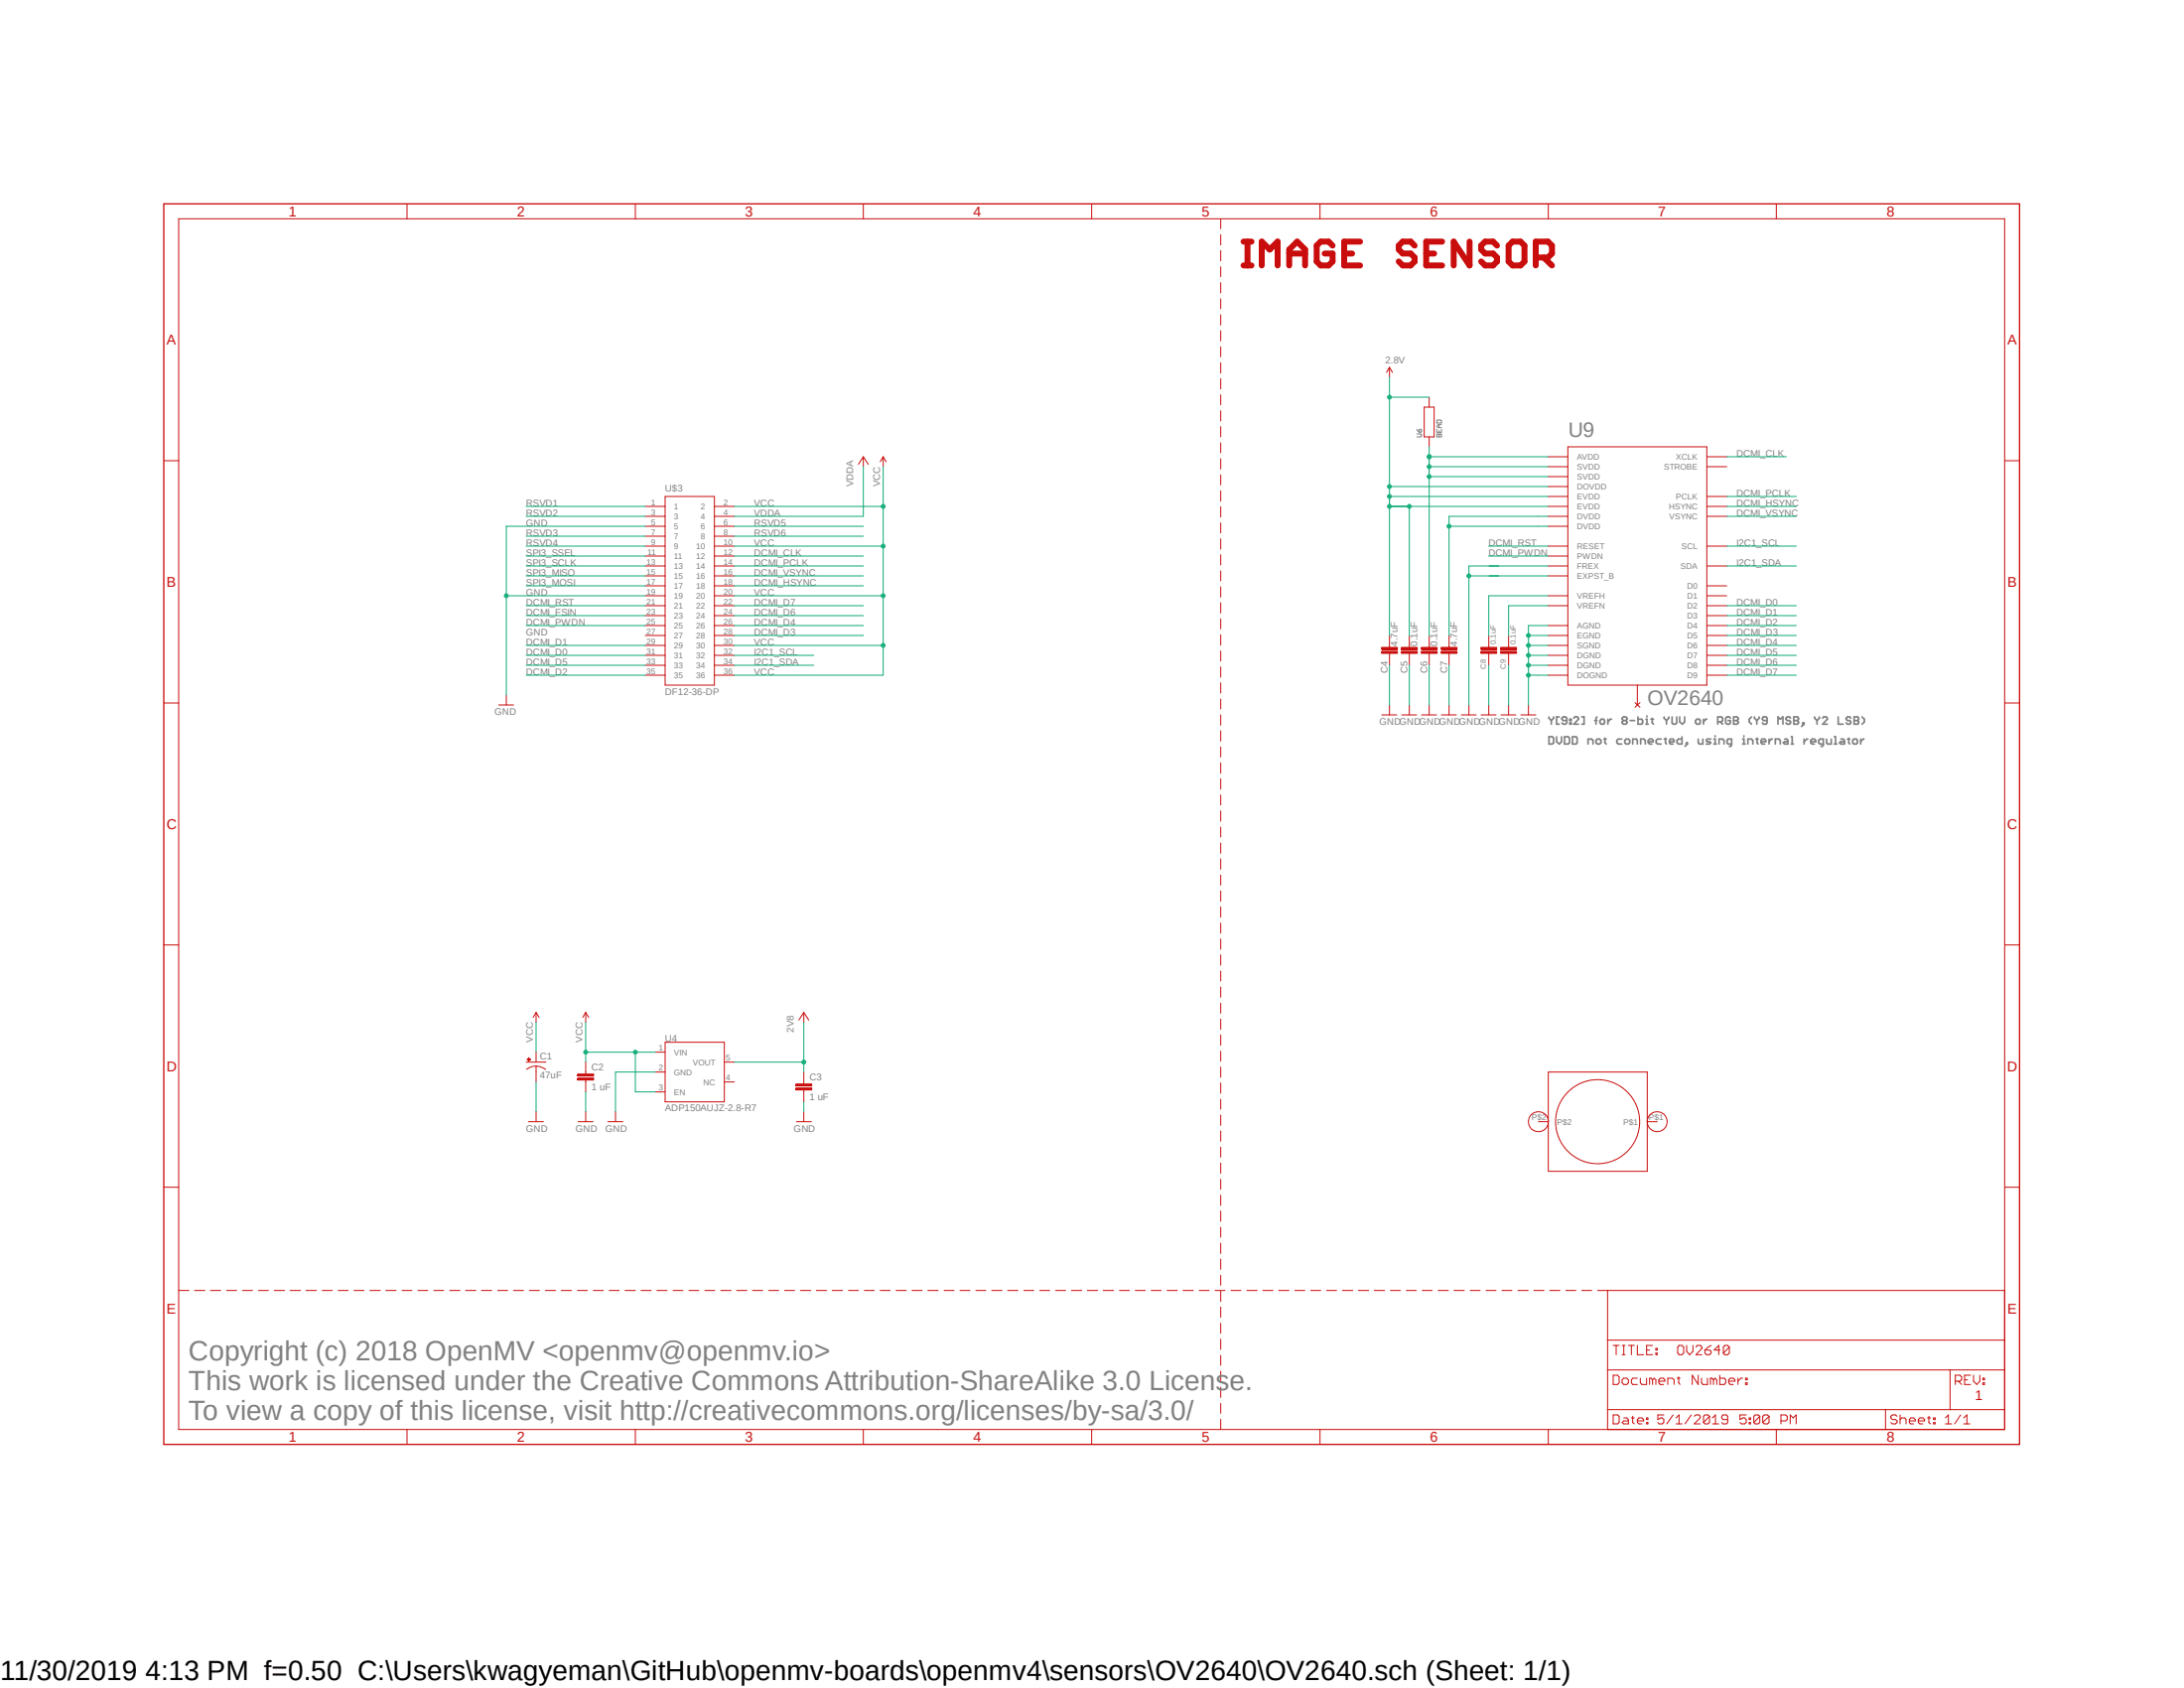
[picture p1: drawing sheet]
<svg xmlns="http://www.w3.org/2000/svg" width="279mm" height="216mm" viewBox="0 0 279 216" stroke-linecap="round" stroke-linejoin="round" font-family="sans-serif">
<path d="M20.8 25.9l237.8 159.1M258.6 25.9l-237.8 159.1" fill="none" stroke="#fff" stroke-width=".13"/>
<path d="M181.3 55.5h.4l.2 .1v.2l-.2 .1h-.4M181.3 54.9l.3 .4M181.6 55l.1-.1 .2 .1v.2l-.3 .1zM183.8 55.6l.1-.1 .2 .1 .2-.1 .1 .1v.3h-.6zM183.8 54.9v.4h.6v-.4M183.9 53.7l.5 .1v.3h-.6v-.3zM184.1 54.3v.4M184.1 55.1v.2M184.1 55.6v.3M184.4 54.3h-.4l-.2 .2 .2 .2h.4" fill="none" stroke="#808080" stroke-width=".13"/>
<path d="M21 26.1h237.4v158.6h-237.4z" fill="none" stroke="#c90d0c" stroke-width=".17"/>
<g fill="none" stroke="#c90d0c" stroke-width=".13">
<path d="M22.9 28h233.6v154.8h-233.6zM52.1 26.1v1.9M81.3 26.1v1.9M110.4 26.1v1.9M139.7 26.1v1.9M156.2 28v1.3M156.2 30v1.3M156.2 32v1.4M156.2 34.1v1.3M156.2 36.2v1.3M156.2 38.2v1.3M168.9 26.1v1.9"/>
<path d="M198.1 26.1v1.9M227.2 26.1v1.9M21 58.9h1.9M110.4 58.4v1.3M110.4 58.4l.7 1M110.4 58.4l-.6 1M113 58.4l-.4 .7M113 58.4l.4 .7M113 58.4v1.3M156.2 40.3v1.3M156.2 42.3v1.3M156.2 44.4v1.2"/>
<path d="M156.2 46.4v1.3M156.2 48.4v1.3M156.2 50.5v1.3M156.2 52.5v1.3M156.2 54.6v1.3M156.2 56.6v1.3M156.2 58.7v1.3M177.8 47v1.3M177.8 47l.3 .6M177.8 47l-.4 .6M182.2 52.1h1.3v3.8h-1.3zM182.8 50.8v1.3"/>
<path d="M182.8 55.9v1.2M198.1 58.4h2.5M198.1 59.7h2.5M200.6 57.1h17.8v30.5h-17.8zM218.4 58.4h2.5M218.4 59.7h2.5M256.5 58.9h1.9M82.5 64.8h2.6M82.5 66h2.6M82.5 67.3h2.6M82.5 68.6h2.6M82.5 69.8h2.6"/>
<path d="M82.5 71.1h2.6M82.5 72.4h2.6M82.5 73.7h2.6M82.5 74.9h2.6M82.5 76.2h2.6M82.5 77.5h2.6M82.5 78.7h2.6M85.1 63.5h6.3v24.1h-6.3zM91.4 64.8h2.5M91.4 66h2.5M91.4 67.3h2.5M91.4 68.6h2.5"/>
<path d="M91.4 69.8h2.5M91.4 71.1h2.5M91.4 72.4h2.5M91.4 73.7h2.5M91.4 74.9h2.5M91.4 76.2h2.5M91.4 77.5h2.5M91.4 78.7h2.5M156.2 60.7v1.3M156.2 62.8v1.3M156.2 64.8v1.3M156.2 66.9v1.3"/>
<path d="M156.2 68.9v1.3M156.2 71v1.3M156.2 73v1.3M156.2 75.1v1.3M156.2 77.1v1.3M156.2 79.2v1.2M198.1 63.5h2.5M198.1 64.8h2.5M198.1 66h2.5M198.1 67.3h2.5M198.1 69.8h2.5M198.1 71.1h2.5"/>
<path d="M198.1 72.4h2.5M198.1 73.7h2.5M198.1 76.2h2.5M198.1 77.5h2.5M198.1 62.2h2.5M198.1 61h2.5M218.4 63.5h2.5M218.4 64.8h2.5M218.4 66h2.5M218.4 69.8h2.5M218.4 72.4h2.5M218.4 74.9h2.5"/>
<path d="M218.4 76.2h2.5M218.4 77.5h2.5M218.4 78.7h2.5M21 89.9h1.9M63.8 90.2h1.9M64.8 88.9v1.3M82.5 80h2.6M82.5 81.3h2.6M82.5 82.5h2.6M82.5 83.8h2.6M82.5 85.1h2.6M82.5 86.4h2.6"/>
<path d="M91.4 80h2.5M91.4 81.3h2.5M91.4 82.5h2.5M91.4 83.8h2.5M91.4 85.1h2.5M91.4 86.4h2.5M156.2 81.2v1.3M156.2 83.3v1.2M156.2 85.3v1.3M156.2 87.3v1.3M156.2 89.4v1.3M156.2 91.4v1.4"/>
<path d="M156.2 93.5v1.3M156.2 95.5v1.3M156.2 97.6v1.3M156.2 99.6v1.3M176.7 83.3h2.1v.3h-2.1zM176.7 82.8h2.1v.3h-2.1zM176.8 91.4h1.9M177.8 81.3v1.5M177.8 83.6v1.5M177.8 90.2v1.2M179.3 83.3h2v.3h-2zM179.3 82.8h2v.3h-2z"/>
<path d="M179.3 91.4h1.9M180.3 81.3v1.5M180.3 83.6v1.5M180.3 90.2v1.2M181.8 83.3h2.1v.3h-2.1zM181.8 82.8h2.1v.3h-2.1zM181.9 91.4h1.9M182.8 81.3v1.5M182.8 83.6v1.5M182.8 90.2v1.2M184.4 83.3h2v.3h-2zM184.4 82.8h2v.3h-2z"/>
<path d="M184.4 91.4h1.9M185.4 81.3v1.5M185.4 83.6v1.5M185.4 90.2v1.2M186.9 91.4h1.9M187.9 90.2v1.2M189.4 83.3h2.1v.3h-2.1zM189.4 82.8h2.1v.3h-2.1zM189.5 91.4h1.9M190.5 81.3v1.5M190.5 83.6v1.5M190.5 90.2v1.2"/>
<path d="M192 83.3h2v.3h-2zM192 82.8h2v.3h-2zM192 91.4h1.9M193 81.3v1.5M193 83.6v1.5M193 90.2v1.2M194.6 91.4h1.9M195.5 90.2v1.2M198.1 80h2.5M198.1 81.3h2.5M198.1 82.5h2.5M198.1 83.8h2.5"/>
<path d="M198.1 85.1h2.5M198.1 86.4h2.5M209.2 89.9l.6 .6M209.5 87.6v2.6M209.8 89.9l-.6 .6M218.4 80h2.5M218.4 81.3h2.5M218.4 82.5h2.5M218.4 83.8h2.5M218.4 85.1h2.5M218.4 86.4h2.5M256.5 89.9h1.9"/>
<path d="M156.2 101.7v1.3M156.2 103.7v1.3M156.2 105.8v1.3M156.2 107.8v1.3M156.2 109.9v1.3M156.2 111.9v1.3M156.2 114v1.3M156.2 116v1.3M156.2 118.1v1.2M21 120.9h1.9M67.3 135.8h2.5M68.6 136.4h.4l.8 .4"/>
<path d="M68.6 136.4h-.5l-.7 .4M68.6 136.4v.7M73.9 137.9h2v.2h-2zM73.9 137.4h2v.2h-2zM74.9 135.8v1.6M74.9 138.1v1.6M83.8 137.1h1.3M83.8 134.6h1.3M83.8 139.7h1.3M85.1 133.3h7.6v7.6h-7.6zM92.7 135.8h1.2M92.7 138.4h1.2"/>
<path d="M101.8 139.1h2v.3h-2zM101.8 138.6h2v.3h-2zM102.8 137.1v1.5M102.8 139.4v1.5M156.2 120.1v1.3M156.2 122.1v1.3M156.2 124.2v1.3M156.2 126.2v1.4M156.2 128.3v1.3M156.2 130.3v1.4M156.2 132.4v1.3M156.2 134.5v1.2"/>
<path d="M156.2 136.5v1.3M156.2 138.5v1.3M198.1 137.1h12.6v12.7h-12.6zM256.5 120.9h1.9M21 151.8h1.9M74 143.5h1.9M74.9 142.2v1.3M77.8 143.5h1.9M78.7 142.2v1.3M101.9 143.5h1.9M102.8 142.2v1.3M156.2 140.6v1.3"/>
<path d="M156.2 142.6v1.3M156.2 144.7v1.3M156.2 146.7v1.3M156.2 148.8v1.3M156.2 150.8v1.3M156.2 152.9v1.3M156.2 154.9v1.3M156.2 157v1.2M156.2 159v1.3M196.8 143.5h1.3M210.7 143.5h1.3M256.5 151.8h1.9"/>
<path d="M22.9 165.1h1.3M24.9 165.1h1.3M26.9 165.1h1.3M29 165.1h1.3M31 165.1h1.3M33.1 165.1h1.2M35.1 165.1h1.3M37.1 165.1h1.3M39.2 165.1h1.3M41.2 165.1h1.3M43.3 165.1h1.2M45.3 165.1h1.3"/>
<path d="M47.3 165.1h1.3M49.4 165.1h1.3M51.4 165.1h1.3M53.5 165.1h1.2M55.5 165.1h1.3M57.5 165.1h1.3M59.6 165.1h1.3M61.6 165.1h1.3M63.7 165.1h1.2M65.7 165.1h1.3M67.7 165.1h1.3M69.8 165.1h1.3"/>
<path d="M71.8 165.1h1.3M73.9 165.1h1.2M75.9 165.1h1.3M77.9 165.1h1.3M80 165.1h1.3M82 165.1h1.3M84 165.1h1.3M86.1 165.1h1.3M88.1 165.1h1.3M90.2 165.1h1.2M92.2 165.1h1.3M94.2 165.1h1.3"/>
<path d="M96.3 165.1h1.3M98.3 165.1h1.3M100.4 165.1h1.2M102.4 165.1h1.3M104.4 165.1h1.3M106.5 165.1h1.3M108.5 165.1h1.3M110.6 165.1h1.2M112.6 165.1h1.3M114.6 165.1h1.4M116.7 165.1h1.3M118.7 165.1h1.3"/>
<path d="M120.8 165.1h1.2M122.8 165.1h1.3M124.8 165.1h1.3M126.9 165.1h1.3M128.9 165.1h1.3M131 165.1h1.2M133 165.1h1.3M135 165.1h1.3M137.1 165.1h1.3M139.1 165.1h1.3M141.1 165.1h1.4M143.2 165.1h1.3"/>
<path d="M145.2 165.1h1.3M147.3 165.1h1.2M149.3 165.1h1.3M151.3 165.1h1.4M153.4 165.1h1.3M155.4 165.1h1.3M156.2 161v1.3M156.2 163.1v1.3M156.2 165.1v1.4M156.2 167.2v1.3M156.2 169.2v1.3M156.2 171.3v1.3"/>
<path d="M156.2 173.4v1.2M156.2 175.4v1.3M156.2 177.4v1.3M156.2 179.5v1.3M157.5 165.1h1.2M159.5 165.1h1.3M161.5 165.1h1.4M163.6 165.1h1.3M165.7 165.1h1.2M167.7 165.1h1.3M169.7 165.1h1.3M171.7 165.1h1.4"/>
<path d="M173.8 165.1h1.3M175.8 165.1h1.3M177.9 165.1h1.3M179.9 165.1h1.3M181.9 165.1h1.3M184 165.1h1.3M186 165.1h1.3M188.1 165.1h1.3M190.1 165.1h1.3M192.2 165.1h1.2M194.2 165.1h1.3M196.2 165.1h1.3"/>
<path d="M198.2 165.1h1.4M200.3 165.1h1.3M202.4 165.1h1.2M204.4 165.1h52.1M205.7 175.2h50.8M205.7 165.1v17.7M205.7 171.4h50.8M206.4 175.9h.5l.2 .2v.8l-.2 .2h-.5zM206.4 172.1h.7M206.8 172.1v1.2M207.5 176.5l.2-.2h.4l.2 .2v.4l-.2 .2h-.4l-.2-.2zM207.5 172.1h.4"/>
<path d="M207.5 173.3h.4M207.7 172.1v1.2M208.3 172.1h.8M208.7 172.1v1.2M209.5 172.1v1.2h.8M209.5 176.3h-.6l-.2 .2v.4l.2 .2h.6M209.8 176.3v.6l.3 .2h.6v-.8M210.7 172.7h.3M211.4 172.1h-.7v1.2h.7M211.4 176.5l-.2-.2h-.2v.8M211.4 176.5l.2-.2 .2 .2v.6M211.4 176.5v.6"/>
<path d="M211.8 173.1h.2v.2h-.2zM211.8 172.5h.2v.2h-.2zM212.2 176.7h.8v-.2l-.2-.2h-.4l-.2 .2v.4l.2 .2h.4M213.4 177.1v-.8h.6l.2 .2v.6M214.5 176.3h.4M214.8 176.1v.8l.1 .2M214.8 172.1h.4l.2 .2v.8l-.2 .2h-.4l-.2-.2v-.8zM215.8 172.1v.7l.4 .5 .4-.5v-.7M217 172.3l.1-.2h.5l.1 .2v.2l-.7 .8h.7M217.3 175.9v1.2l-.8-1.2v1.2M217.7 176.3v.6l.1 .2h.6v-.8M218.1 172.7h.6l.2 .1v.3l-.2 .2h-.4l-.2-.2z"/>
<path d="M218.9 172.1l-.8 .6M219.2 176.5l-.2-.2h-.2v.8M219.2 176.5v.6M219.2 176.5l.2-.2 .2 .2v.6M220 175.9v1.2h.6l.2-.2v-.4l-.2-.2h-.6M220 172.7h-.7l.6-.6v1.2M221.1 176.7h.9v-.2l-.3-.2h-.3l-.3 .2v.4l.3 .2h.3M221.2 172.3l-.2-.2h-.4l-.1 .2v.8M221.2 172.3v.8l-.2 .2h-.4l-.1-.2M221.2 172.3l-.7 .8M222.3 176.3v.8M222.9 176.3h-.2l-.4 .4"/>
<path d="M223.3 176.9h.2v.2h-.2zM223.3 176.3h.2v.2h-.2zM249.5 175.2v5.1M250.1 176.7h.6l.3-.2v-.4l-.3-.2h-.6v1.2M250.5 176.7l.5 .4M251.3 176.5h.4M252.1 175.9h-.8v1.2h.8M252.5 175.9v.8l.4 .4 .4-.4v-.8M253.7 176.9h.2v.2h-.2zM253.7 176.3h.2v.2h-.2zM52.1 182.8v1.9M81.3 182.8v1.9"/>
<path d="M110.4 182.8v1.9M139.7 182.8v1.9M156.2 181.5v1.3M168.9 182.8v1.9M198.1 182.8v1.9M205.7 180.3h50.8M206.4 181h.5l.2 .1v.8l-.2 .2h-.5zM207.7 181.4h.4l.2 .2v.5h-.6l-.2-.2 .2-.2h.6M208.7 181.4h.4M208.9 181.1v.8l.2 .2M209.5 181.7h.8v-.1l-.2-.2h-.4l-.2 .2v.3l.2 .2h.4M210.7 181.9h.1v.2h-.1z"/>
<path d="M210.7 181.4h.1v.2h-.1zM212.9 181h-.8v.6l.4-.2h.1l.3 .2v.3l-.3 .2h-.3l-.2-.2M214 181l-.8 1.1M214.4 182.1h.8M214.4 181.4l.4-.4v1.1M216.4 181l-.8 1.1M216.7 181.1l.3-.1h.3l.2 .1v.3l-.8 .7h.8M218.7 181.1v.8l-.2 .2h-.4l-.2-.2M218.7 181.1l-.2-.1h-.4l-.2 .1v.8M218.7 181.1l-.8 .8M219.1 182.1h.8M219.1 181.4l.4-.4v1.1"/>
<path d="M221 181.6h-.6l-.1-.2v-.3l.1-.1h.5l.1 .1v.8l-.1 .2h-.5l-.1-.2M223.4 181h-.8v.6l.4-.2h.2l.2 .2v.3l-.2 .2h-.4l-.2-.2M223.8 181.9h.1v.2h-.1zM223.8 181.4h.1v.2h-.1zM225.1 181.1v.8l-.2 .2h-.4l-.1-.2M225.1 181.1l-.2-.1h-.4l-.1 .1v.8M225.1 181.1l-.7 .8M226.3 181.1v.8l-.2 .2h-.4l-.2-.2M226.3 181.1l-.2-.1h-.4l-.2 .1v.8M226.3 181.1l-.8 .8M227.2 182.8v1.9M227.8 181.7h.6l.2-.1v-.5l-.2-.1h-.6v1.1"/>
<path d="M229 182.1v-1.1l.4 .4 .4-.4v1.1M241.2 180.3v2.5M242.7 181.1l-.2-.1h-.4l-.2 .1v.3l.2 .2h.4l.2 .1v.2l-.2 .2h-.4l-.2-.2M243.1 181.6l.2-.2h.4l.1 .2v.5M243.1 181v1.1M244.3 181.7h.7v-.1l-.2-.2h-.4l-.1 .2v.3l.1 .2h.4M245.4 181.7h.8v-.1l-.2-.2h-.4l-.2 .2v.3l.2 .2h.4M246.6 181.4h.4M246.8 181.1v.8l.2 .2M247.4 181.9h.2v.2h-.2zM247.4 181.4h.2v.2h-.2zM248.9 182.1h.8"/>
<path d="M248.9 181.4l.4-.4v1.1M250.8 181l-.7 1.1M251.2 182.1h.8M251.2 181.4l.4-.4v1.1"/>
<circle cx="196.8" cy="143.5" r="1.27"/>
<circle cx="204.4" cy="143.5" r="5.4"/>
<circle cx="212" cy="143.5" r="1.27"/>
</g>
<g fill="none" stroke="#c90d0c" stroke-width=".76">
<path d="M159.1 34h1M159.1 30.9h1M159.6 30.9v3.1M161.4 34v-3.1l1 1 1-1v3.1M164.9 34v-2.1l1-1 1.1 1v2.1M164.9 32.4h2.1M170.5 31.4l-.5-.5h-1l-.6 .5v2l.6 .6h1l.5-.6v-1h-1M172 32.4h1M174 30.9h-2v3.1h2M181 31.4l-.5-.5h-1l-.6 .5v.5l.6 .5h1l.5 .5v.5l-.5 .6h-1l-.6-.6M182.5 32.4h1M184.5 30.9h-2v3.1h2"/>
<path d="M188 30.9v3.1l-2-3.1v3.1M191.5 31.4l-.5-.5h-1l-.5 .5v.5l.5 .5h1l.5 .5v.5l-.5 .6h-1l-.5-.6M193.5 30.9h1l.5 .5v2l-.5 .6h-1l-.5-.6v-2zM196.5 32.9h1.5l.5-.5v-1l-.5-.5h-1.5v3.1M197.5 32.9l1 1.1"/>
</g>
<g fill="none" stroke="#c90d0c" stroke-width=".25">
<path d="M176.7 83.4h2.1M176.7 82.9h2.1M179.3 83.4h2M179.3 82.9h2M181.8 83.4h2.1M181.8 82.9h2.1M184.4 83.4h2M184.4 82.9h2M189.4 83.4h2.1M189.4 82.9h2.1M192 83.4h2M192 82.9h2"/>
<path d="M73.9 138h2M73.9 137.5h2M101.8 139.3h2M101.8 138.8h2"/>
</g>
<path d="M67.4 135.5h.5v.1h-.5z" fill-rule="evenodd" fill="#c90d0c"/>
<path d="M67.4 135.5h.5v.1h-.5z" fill="none" stroke="#c90d0c" stroke-width=".13"/>
<path d="M67.6 135.3h.1v.4h-.1z" fill-rule="evenodd" fill="#c90d0c"/>
<g fill="none" stroke="#c90d0c" stroke-width=".13">
<path d="M67.6 135.3h.1v.4h-.1zM68.6 129.5v1.3M68.6 134.6v1.2M68.6 137.1v1.3M68.6 129.5l-.4 .6M68.6 129.5l.4 .6M74.9 129.5l-.4 .6M74.9 129.5l.4 .6M74.9 129.5v1.3M102.8 129.5l.7 1M102.8 129.5l-.6 1M102.8 129.5v1.3"/>
<path d="M67.6 143.5h1.9M68.6 142.2v1.3"/>
</g>
<path d="M64.8 67.3v21.6M64.8 76.2h17.7" fill="none" stroke="#0dab76" stroke-width=".13"/>
<circle cx="64.8" cy="76.2" r=".25" fill="#0dab76"/>
<g fill="none" stroke="#0dab76" stroke-width=".13">
<path d="M64.8 67.3h17.7M195.5 86.4h2.6M195.5 85.1h2.6M195.5 83.8h2.6M195.5 82.5h2.6M195.5 81.3h2.6M198.1 80h-2.6v10.2"/>
<circle cx="64.8" cy="76.2" r=".25"/>
</g>
<circle cx="195.5" cy="81.3" r=".25" fill="#0dab76"/>
<circle cx="195.5" cy="81.3" r=".25" fill="none" stroke="#0dab76" stroke-width=".13"/>
<circle cx="195.5" cy="82.6" r=".25" fill="#0dab76"/>
<circle cx="195.5" cy="82.6" r=".25" fill="none" stroke="#0dab76" stroke-width=".13"/>
<circle cx="195.5" cy="83.8" r=".25" fill="#0dab76"/>
<circle cx="195.5" cy="83.8" r=".25" fill="none" stroke="#0dab76" stroke-width=".13"/>
<circle cx="195.5" cy="85.1" r=".25" fill="#0dab76"/>
<circle cx="195.5" cy="85.1" r=".25" fill="none" stroke="#0dab76" stroke-width=".13"/>
<circle cx="195.5" cy="86.4" r=".25" fill="#0dab76"/>
<g fill="none" stroke="#0dab76" stroke-width=".13">
<path d="M187.9 73.7h10.2M198.1 72.4h-10.2v17.8M177.8 85.1v5.1M180.3 85.1v5.1M182.8 85.1v5.1M190.5 85.1v5.1M193 85.1v5.1"/>
<circle cx="195.5" cy="86.4" r=".25"/>
</g>
<circle cx="187.9" cy="73.7" r=".25" fill="#0dab76"/>
<g fill="none" stroke="#0dab76" stroke-width=".13">
<path d="M113 59.7v5.1M93.9 76.2h19.1M113 69.8v16.6M93.9 82.5h19.1M185.4 85.1v5.1M68.6 138.4v3.8M74.9 139.7v2.5M83.8 137.1h-5.1v5.1M102.8 140.9v1.3"/>
<circle cx="187.9" cy="73.7" r=".25"/>
</g>
<circle cx="113" cy="76.2" r=".25" fill="#0dab76"/>
<circle cx="113" cy="76.2" r=".25" fill="none" stroke="#0dab76" stroke-width=".13"/>
<circle cx="113" cy="82.6" r=".25" fill="#0dab76"/>
<g fill="none" stroke="#0dab76" stroke-width=".13">
<path d="M93.9 64.8h19.1v5h-19.1M93.9 86.4h19.1"/>
<circle cx="113" cy="82.6" r=".25"/>
</g>
<circle cx="113" cy="64.8" r=".25" fill="#0dab76"/>
<circle cx="113" cy="64.8" r=".25" fill="none" stroke="#0dab76" stroke-width=".13"/>
<circle cx="113" cy="69.9" r=".25" fill="#0dab76"/>
<g fill="none" stroke="#0dab76" stroke-width=".13">
<path d="M68.6 130.8v3.8M74.9 130.8v5M74.9 134.6h8.9M81.3 134.6v5.1h2.5"/>
<circle cx="113" cy="69.9" r=".25"/>
</g>
<circle cx="74.9" cy="134.6" r=".25" fill="#0dab76"/>
<circle cx="74.9" cy="134.6" r=".25" fill="none" stroke="#0dab76" stroke-width=".13"/>
<circle cx="81.3" cy="134.6" r=".25" fill="#0dab76"/>
<g fill="none" stroke="#0dab76" stroke-width=".13">
<path d="M110.4 59.7v6.3h-16.5M177.8 50.8h5M220.9 58.4h7.6M67.3 77.5h15.2M67.3 78.7h15.2M67.3 72.4h15.2M67.3 74.9h15.2M67.3 64.8h15.2M67.3 73.7h15.2M67.3 66h15.2M67.3 71.1h15.2M67.3 69.8h15.2"/>
<path d="M67.3 68.6h15.2M93.9 77.5h16.5M93.9 78.7h16.5M93.9 72.4h16.5M93.9 74.9h16.5M93.9 73.7h16.5M93.9 71.1h16.5M93.9 67.3h16.5M93.9 68.6h16.5M177.8 63.5h20.3M177.8 64.8h2.5v16.5M190.5 71.1h7.6"/>
<path d="M190.5 69.8h7.6M198.1 77.5h-5.1v3.8M198.1 76.2h-7.6v5.1M198.1 62.2h-20.3v19.1M220.9 77.5h8.9M220.9 78.7h8.9M220.9 72.4h8.9M220.9 63.5h8.9M220.9 64.8h8.9M220.9 66h8.9M220.9 69.8h8.9M67.3 83.8h15.2"/>
<path d="M67.3 82.5h15.2M67.3 80h15.2M67.3 86.4h15.2M67.3 85.1h15.2M93.9 83.8h10.2M93.9 80h16.5M93.9 81.3h16.5M93.9 85.1h10.2M220.9 83.8h8.9M220.9 82.5h8.9M220.9 80h8.9M220.9 86.4h8.9"/>
<path d="M220.9 81.3h8.9M220.9 85.1h8.9"/>
<circle cx="81.3" cy="134.6" r=".25"/>
</g>
<circle cx="177.8" cy="63.5" r=".25" fill="#0dab76"/>
<g fill="none" stroke="#0dab76" stroke-width=".13">
<path d="M177.8 48.3v13.9M180.3 64.8h17.8"/>
<circle cx="177.8" cy="63.5" r=".25"/>
</g>
<circle cx="177.8" cy="64.8" r=".25" fill="#0dab76"/>
<circle cx="177.8" cy="64.8" r=".25" fill="none" stroke="#0dab76" stroke-width=".13"/>
<circle cx="177.8" cy="62.2" r=".25" fill="#0dab76"/>
<circle cx="177.8" cy="62.2" r=".25" fill="none" stroke="#0dab76" stroke-width=".13"/>
<circle cx="177.8" cy="50.8" r=".25" fill="#0dab76"/>
<circle cx="177.8" cy="50.8" r=".25" fill="none" stroke="#0dab76" stroke-width=".13"/>
<circle cx="180.3" cy="64.8" r=".25" fill="#0dab76"/>
<g fill="none" stroke="#0dab76" stroke-width=".13">
<path d="M177.8 64.8h2.5M185.4 67.3h12.7M198.1 66h-12.7v15.3"/>
<circle cx="180.3" cy="64.8" r=".25"/>
</g>
<circle cx="185.4" cy="67.3" r=".25" fill="#0dab76"/>
<g fill="none" stroke="#0dab76" stroke-width=".13">
<path d="M182.8 59.7h15.3M182.8 57.1v24.2M182.8 61h15.3"/>
<circle cx="185.4" cy="67.3" r=".25"/>
</g>
<circle cx="182.8" cy="58.4" r=".25" fill="#0dab76"/>
<g fill="none" stroke="#0dab76" stroke-width=".13">
<path d="M198.1 58.4h-15.3v1.3"/>
<circle cx="182.8" cy="58.4" r=".25"/>
</g>
<circle cx="182.8" cy="58.4" r=".25" fill="#0dab76"/>
<circle cx="182.8" cy="58.4" r=".25" fill="none" stroke="#0dab76" stroke-width=".13"/>
<circle cx="182.8" cy="59.7" r=".25" fill="#0dab76"/>
<circle cx="182.8" cy="59.7" r=".25" fill="none" stroke="#0dab76" stroke-width=".13"/>
<circle cx="182.8" cy="61" r=".25" fill="#0dab76"/>
<g fill="none" stroke="#0dab76" stroke-width=".13">
<path d="M93.9 135.8h8.9M102.8 130.8v6.3"/>
<circle cx="182.8" cy="61" r=".25"/>
</g>
<circle cx="102.8" cy="135.9" r=".25" fill="#0dab76"/>
<circle cx="102.8" cy="135.9" r=".25" fill="none" stroke="#0dab76" stroke-width=".13"/>
<g fill="none" stroke="#808080" stroke-width=".21">
<path d="M198.2 91.7v.2l.3 .3M198.2 94.2h.4l.2 .2v.6l-.2 .2h-.4zM198.5 92.2v.4M198.8 91.7v.2l-.3 .3M199.1 94.2v.7l.4 .3 .3-.3v-.7M199.5 91.7h-.4v.9h.4M200.2 94.2h.4l.2 .2v.6l-.2 .2h-.4zM200.4 92.2h-.4l-.2-.2 .2-.3h.3l.1 .2v.6l-.1 .1h-.3l-.2-.1M200.8 92.5h.2v.1h-.2zM200.8 92h.2v.2h-.2zM201.2 94.2h.4l.2 .2v.6l-.2 .2h-.4zM201.3 91.9l.2-.2h.3l.1 .3-.6 .6h.6"/>
<path d="M202.4 91.7h.2v.9h-.2M203.2 95.2v-.7h.4l.2 .2v.5M204 92.2h.3M204.3 91.7l-.1 .2v.7M204.3 94.5h.3l.2 .2v.3l-.2 .2h-.3l-.1-.2v-.3zM204.7 92.2l.2-.2h.2l.2 .2v.3l-.2 .1h-.2l-.2-.1zM205.2 94.5h.3M205.3 94.4v.6l.2 .2M205.7 92v.6M206.2 92h-.2l-.3 .3M207.5 94.5h-.5l-.2 .2v.3l.2 .2h.5M207.7 92.2l-.2 .1 .2 .3h.3l.2-.1-.2-.3"/>
<path d="M207.7 92.2l-.2-.2 .2-.3h.3l.2 .2-.2 .3M207.7 92.2h.3M207.9 94.7l.1-.2h.3l.2 .2v.3l-.2 .2h-.3l-.1-.2zM208.5 92.2h.6M208.9 95.2v-.7h.4l.2 .2v.5M209.5 91.7v.9h.5l.1-.1v-.3l-.1-.2h-.5M209.9 95.2v-.7h.4l.2 .2v.5M210.6 92.6h.3M210.6 92h.1v.6M210.7 91.6v.1M210.9 94.9h.6v-.2l-.2-.2h-.3l-.1 .2v.3l.1 .2h.3M211.2 92h.3"/>
<path d="M211.4 91.9v.6l.1 .1M212.5 94.5h-.5l-.1 .2v.3l.1 .2h.5M212.9 91.7v.2l.3 .3M212.9 94.5h.3M213.1 94.4v.6l.1 .2M213.2 92.2v.4M213.5 91.7v.2l-.3 .3M213.6 94.9h.6l-.2-.4h-.3l-.1 .2v.3l.1 .2h.3M213.9 91.7v.8l.1 .1h.3l.2-.1v-.8M214.9 91.7v.6l.3 .3 .3-.3v-.6M215.2 94.2v1h-.5l-.2-.2v-.3l.2-.2h.5M215.7 95h.2v.2h-.2z"/>
<path d="M215.9 95.2l-.3 .3M217.1 92h.3l.1 .2v.3l-.1 .1h-.3l-.2-.1v-.3zM217.3 94.5v.5l.1 .2h.4v-.7M217.9 92v.6M218.4 92h-.2l-.3 .3M218.9 94.5h-.5l-.1 .2 .1 .2h.3l.2 .1-.2 .2h-.4M219.2 95.2h.4M219.2 94.5h.2v.7M219.4 94.1v.1M219.8 92.3h.4l.2-.1v-.3l-.2-.2h-.4v.9M219.9 95.2v-.7h.5l.2 .2v.5M220 92.3l.4 .3"/>
<path d="M221.4 91.9l-.2-.2h-.3l-.1 .2v.6l.1 .1h.3l.2-.1v-.3h-.3M221.5 95.2h-.4l-.2-.2v-.3l.2-.2h.4v.8l-.1 .2h-.2M221.8 91.7h.4l.2 .2-.2 .3 .2 .3-.2 .1h-.4zM221.8 92.2h.4M222.9 95.2h.4M222.9 94.5h.2v.7M223.1 94.1v.1M223.6 95.2v-.7h.5l.1 .2v.5M224.1 91.7l-.3 .3v.3l.3 .3M224.5 91.7v.2l.2 .3M224.6 94.5h.3M224.7 92.2v.4"/>
<path d="M224.8 94.4v.6l.1 .2M225 91.7v.2l-.3 .3M225.3 94.9h.6l-.1-.4h-.4l-.1 .2v.3l.1 .2h.4M226.1 92.2h-.5l-.1-.2 .1-.3h.3l.2 .2v.6l-.2 .1h-.3l-.1-.1M226.3 94.5v.7M226.7 94.5h-.1l-.3 .4M227.1 95.2v-.7h.5l.2 .2v.5M227.5 92.6v-.9l.3 .3 .3-.3v.9M228.3 94.5h.3l.1 .2v.5h-.4l-.2-.2 .2-.1h.4M229.1 91.9l-.2-.2h-.3l-.1 .2 .1 .3h.3l.2 .1-.2 .3h-.3l-.1-.1M229.2 95.2h.2M229.2 94.2h.1v1"/>
<path d="M229.5 91.7h.5l.1 .2-.1 .3 .1 .3-.1 .1h-.5zM229.5 92.2h.5M230.6 92.5h.2v.1h-.2zM230.8 92.6l-.3 .3M230.8 94.5v.7M231.3 94.5h-.2l-.3 .4M231.6 94.9h.7v-.2l-.2-.2h-.3l-.2 .2v.3l.2 .2h.3M232.2 91.7v.2l.3 .3M232.5 92.2v.4M232.7 91.7v.2l-.2 .3M233.2 91.9l.1-.2h.3l.2 .3-.6 .6h.6M233.3 95.2h-.5l-.1-.2v-.3l.1-.2h.5v.8l-.2 .2h-.1"/>
<path d="M233.7 94.5v.5l.1 .2h.5v-.7M234.7 95.2h.3M234.7 94.2h.1v1M235.2 91.7v.9h.6M235.5 94.5h.3l.2 .2v.5h-.5l-.2-.2 .2-.1h.5M236.3 94.5h.3M236.5 94.4v.6l.1 .2M236.8 91.9l-.2-.2h-.3l-.1 .2 .1 .3h.3l.2 .1-.2 .3h-.3l-.1-.1M237.2 94.5h.3l.1 .2v.3l-.1 .2h-.3l-.2-.2v-.3zM237.2 91.7h.5l.1 .2-.1 .3 .1 .3-.1 .1h-.5zM237.2 92.2h.5M238 94.5v.7"/>
<path d="M238.2 91.7l.3 .3v.3l-.3 .3M238.5 94.5h-.2l-.3 .4"/>
</g>
<g font-size="3.6" fill="#808080">
<text x="24.1" y="173.9">Copyright (c) 2018 OpenMV &lt;openmv@openmv.io&gt;</text>
<text x="24.1" y="177.8">This work is licensed under the Creative Commons Attribution-ShareAlike 3.0 License.</text>
<text x="24.1" y="181.6">To view a copy of this license, visit http://creativecommons.org/licenses/by-sa/3.0/</text>
</g>
<text font-size="3.6" x="0" y="214.9">11/30/2019 4:13 PM f=0.50 C:\Users\kwagyeman\GitHub\openmv-boards\openmv4\sensors\OV2640\OV2640.sch (Sheet: 1/1)</text>
<g font-size="2.7" fill="#808080">
<text x="200.6" y="55.9">U9</text>
<text x="210.7" y="90.2">OV2640</text>
</g>
<g font-size="1.8" fill="#c90d0c">
<text x="37" y="27.6">1</text>
<text x="66.2" y="27.6">2</text>
<text x="95.3" y="27.6">3</text>
<text x="124.5" y="27.6">4</text>
<text x="153.8" y="27.6">5</text>
<text x="183" y="27.6">6</text>
<text x="212.1" y="27.6">7</text>
<text x="241.3" y="27.6">8</text>
<text x="21.3" y="44.1">A</text>
<text x="256.8" y="44.1">A</text>
<text x="21.3" y="75.1">B</text>
<text x="256.8" y="75.1">B</text>
<text x="21.3" y="106">C</text>
<text x="256.8" y="106">C</text>
<text x="21.3" y="137">D</text>
<text x="256.8" y="137">D</text>
<text x="21.3" y="168">E</text>
<text x="256.8" y="168">E</text>
<text x="252.6" y="179">1</text>
<text x="37" y="184.4">1</text>
<text x="66.2" y="184.4">2</text>
<text x="95.3" y="184.4">3</text>
<text x="124.5" y="184.4">4</text>
<text x="153.8" y="184.4">5</text>
<text x="183" y="184.4">6</text>
<text x="212.1" y="184.4">7</text>
<text x="241.3" y="184.4">8</text>
</g>
<g font-size="1.2" fill="#808080">
<text x="177.2" y="46.5">2.8V</text>
<text x="222.2" y="58.4">DCMI_CLK</text>
<text x="67.3" y="64.8">RSVD1</text>
<text x="85.1" y="62.9">U$3</text>
<text x="96.5" y="64.8">VCC</text>
<text x="109.2" y="62.2" transform="rotate(-90 109.2 62.2)">VDDA</text>
<text x="112.6" y="62.2" transform="rotate(-90 112.6 62.2)">VCC</text>
<text x="222.2" y="63.5">DCMI_PCLK</text>
<text x="222.2" y="64.8">DCMI_HSYNC</text>
<text x="67.3" y="67.3">GND</text>
<text x="67.3" y="71.1">SPI3_SSEL</text>
<text x="67.3" y="66">RSVD2</text>
<text x="67.3" y="68.6">RSVD3</text>
<text x="67.3" y="69.8">RSVD4</text>
<text x="96.5" y="69.8">VCC</text>
<text x="96.5" y="71.1">DCMI_CLK</text>
<text x="96.5" y="66">VDDA</text>
<text x="96.5" y="67.3">RSVD5</text>
<text x="96.5" y="68.6">RSVD6</text>
<text x="190.5" y="69.8">DCMI_RST</text>
<text x="190.5" y="71.1">DCMI_PWDN</text>
<text x="222.2" y="66">DCMI_VSYNC</text>
<text x="222.2" y="69.8">I2C1_SCL</text>
<text x="67.3" y="76.2">GND</text>
<text x="67.3" y="77.5">DCMI_RST</text>
<text x="67.3" y="72.4">SPI3_SCLK</text>
<text x="67.3" y="73.7">SPI3_MISO</text>
<text x="67.3" y="74.9">SPI3_MOSI</text>
<text x="96.5" y="76.2">VCC</text>
<text x="96.5" y="72.4">DCMI_PCLK</text>
<text x="96.5" y="74.9">DCMI_HSYNC</text>
<text x="96.5" y="73.7">DCMI_VSYNC</text>
<text x="96.5" y="77.5">DCMI_D7</text>
<text x="222.2" y="77.5">DCMI_D0</text>
<text x="222.2" y="72.4">I2C1_SDA</text>
<text x="67.3" y="81.3">GND</text>
<text x="67.3" y="83.8">DCMI_D0</text>
<text x="67.3" y="82.5">DCMI_D1</text>
<text x="67.3" y="80">DCMI_PWDN</text>
<text x="67.3" y="78.7">DCMI_FSIN</text>
<text x="96.5" y="82.5">VCC</text>
<text x="96.5" y="81.3">DCMI_D3</text>
<text x="96.5" y="80">DCMI_D4</text>
<text x="96.5" y="78.7">DCMI_D6</text>
<text x="96.5" y="83.8">I2C1_SCL</text>
<text x="178.8" y="82.6" transform="rotate(-90 178.8 82.6)">4.7uF</text>
<text x="181.4" y="82.6" transform="rotate(-90 181.4 82.6)">0.1uF</text>
<text x="183.9" y="82.6" transform="rotate(-90 183.9 82.6)">0.1uF</text>
<text x="186.4" y="82.6" transform="rotate(-90 186.4 82.6)">4.7uF</text>
<text x="222.2" y="78.7">DCMI_D1</text>
<text x="222.2" y="80">DCMI_D2</text>
<text x="222.2" y="82.5">DCMI_D4</text>
<text x="222.2" y="83.8">DCMI_D5</text>
<text x="222.2" y="81.3">DCMI_D3</text>
<text x="67.3" y="86.4">DCMI_D2</text>
<text x="67.3" y="85.1">DCMI_D5</text>
<text x="85.1" y="88.9">DF12-36-DP</text>
<text x="96.5" y="86.4">VCC</text>
<text x="96.5" y="85.1">I2C1_SDA</text>
<text x="177.5" y="86.1" transform="rotate(-90 177.5 86.1)">C4</text>
<text x="180.1" y="86.1" transform="rotate(-90 180.1 86.1)">C5</text>
<text x="182.6" y="86.1" transform="rotate(-90 182.6 86.1)">C6</text>
<text x="185.2" y="86.1" transform="rotate(-90 185.2 86.1)">C7</text>
<text x="222.2" y="85.1">DCMI_D6</text>
<text x="222.2" y="86.4">DCMI_D7</text>
<text x="63.3" y="91.4">GND</text>
<text x="176.5" y="92.7">GNDGNDGNDGNDGNDGNDGNDGND</text>
<text x="68.2" y="133.3" transform="rotate(-90 68.2 133.3)">VCC</text>
<text x="69.1" y="138">47uF</text>
<text x="69.1" y="135.5">C1</text>
<text x="74.5" y="133.3" transform="rotate(-90 74.5 133.3)">VCC</text>
<text x="75.7" y="136.9">C2</text>
<text x="85.1" y="133.2">U4</text>
<text x="101.6" y="132" transform="rotate(-90 101.6 132)">2V8</text>
<text x="75.7" y="139.5">1 uF</text>
<text x="85.1" y="142.1">ADP150AUJZ-2.8-R7</text>
<text x="103.6" y="140.8">1 uF</text>
<text x="103.6" y="138.2">C3</text>
<text x="67.3" y="144.7">GND</text>
<text x="73.7" y="144.7">GND</text>
<text x="77.5" y="144.7">GND</text>
<text x="101.6" y="144.7">GND</text>
</g>
<g font-size="1.1" fill="#808080">
<text x="201.8" y="58.8">AVDD</text>
<text x="214.4" y="58.8">XCLK</text>
<text x="83.3" y="64.6">1</text>
<text x="83.3" y="65.9">3</text>
<text x="86.2" y="65.2">1</text>
<text x="89.7" y="65.2">2</text>
<text x="92.6" y="64.6">2</text>
<text x="92.6" y="65.9">4</text>
<text x="201.8" y="62.6">DOVDD</text>
<text x="201.8" y="60.1">SVDD</text>
<text x="201.8" y="61.3">SVDD</text>
<text x="201.8" y="63.9">EVDD</text>
<text x="201.8" y="65.2">EVDD</text>
<text x="212.9" y="60.1">STROBE</text>
<text x="213.5" y="65.2">HSYNC</text>
<text x="214.4" y="63.9">PCLK</text>
<text x="82.8" y="71">11</text>
<text x="83.3" y="67.1">5</text>
<text x="83.3" y="68.4">7</text>
<text x="83.3" y="69.7">9</text>
<text x="86.2" y="66.4">3</text>
<text x="86.2" y="67.7">5</text>
<text x="86.2" y="69">7</text>
<text x="86.2" y="70.2">9</text>
<text x="86.2" y="71.5">11</text>
<text x="89.1" y="70.2">10</text>
<text x="89.1" y="71.5">12</text>
<text x="89.7" y="66.4">4</text>
<text x="89.7" y="67.7">6</text>
<text x="89.7" y="69">8</text>
<text x="92.6" y="67.1">6</text>
<text x="92.6" y="68.4">8</text>
<text x="92.6" y="69.7">10</text>
<text x="92.6" y="71">12</text>
<text x="201.8" y="70.2">RESET</text>
<text x="201.8" y="71.5">PWDN</text>
<text x="201.8" y="66.4">DVDD</text>
<text x="201.8" y="67.7">DVDD</text>
<text x="213.6" y="66.4">VSYNC</text>
<text x="215.1" y="70.2">SCL</text>
<text x="82.7" y="72.2">13</text>
<text x="82.7" y="73.5">15</text>
<text x="82.7" y="74.8">17</text>
<text x="82.7" y="76">19</text>
<text x="82.7" y="77.3">21</text>
<text x="86.2" y="72.8">13</text>
<text x="86.2" y="74">15</text>
<text x="86.2" y="75.3">17</text>
<text x="86.2" y="76.6">19</text>
<text x="86.2" y="77.9">21</text>
<text x="89.1" y="72.8">14</text>
<text x="89.1" y="74">16</text>
<text x="89.1" y="75.3">18</text>
<text x="89.1" y="76.6">20</text>
<text x="89.1" y="77.9">22</text>
<text x="92.6" y="72.2">14</text>
<text x="92.6" y="73.5">16</text>
<text x="92.6" y="74.8">18</text>
<text x="92.6" y="76">20</text>
<text x="92.6" y="77.3">22</text>
<text x="201.8" y="74">EXPST_B</text>
<text x="201.8" y="77.9">VREFN</text>
<text x="201.8" y="72.8">FREX</text>
<text x="201.8" y="76.6">VREFH</text>
<text x="215" y="72.8">SDA</text>
<text x="215.9" y="75.3">D0</text>
<text x="215.9" y="76.6">D1</text>
<text x="215.9" y="77.9">D2</text>
<text x="82.7" y="78.6">23</text>
<text x="82.7" y="79.8">25</text>
<text x="82.7" y="81.1">27</text>
<text x="82.7" y="82.4">29</text>
<text x="82.7" y="83.7">31</text>
<text x="86.2" y="79.1">23</text>
<text x="86.2" y="80.4">25</text>
<text x="86.2" y="81.7">27</text>
<text x="86.2" y="82.9">29</text>
<text x="89.1" y="79.1">24</text>
<text x="89.1" y="80.4">26</text>
<text x="89.1" y="81.7">28</text>
<text x="89.1" y="82.9">30</text>
<text x="92.6" y="78.6">24</text>
<text x="92.6" y="79.8">26</text>
<text x="92.6" y="81.1">28</text>
<text x="92.6" y="82.4">30</text>
<text x="92.6" y="83.7">32</text>
<text x="201.8" y="80.4">AGND</text>
<text x="201.8" y="82.9">SGND</text>
<text x="201.8" y="81.7">EGND</text>
<text x="215.9" y="79.1">D3</text>
<text x="215.9" y="80.4">D4</text>
<text x="215.9" y="81.7">D5</text>
<text x="215.9" y="82.9">D6</text>
<text x="82.7" y="84.9">33</text>
<text x="82.7" y="86.2">35</text>
<text x="86.2" y="84.2">31</text>
<text x="86.2" y="85.5">33</text>
<text x="86.2" y="86.7">35</text>
<text x="89.1" y="84.2">32</text>
<text x="89.1" y="85.5">34</text>
<text x="89.1" y="86.7">36</text>
<text x="92.6" y="84.9">34</text>
<text x="92.6" y="86.2">36</text>
<text x="201.8" y="84.2">DGND</text>
<text x="201.8" y="86.7">DOGND</text>
<text x="201.8" y="85.5">DGND</text>
<text x="215.9" y="84.2">D7</text>
<text x="215.9" y="85.5">D8</text>
<text x="215.9" y="86.7">D9</text>
<text x="84.3" y="136.9">2</text>
<text x="84.3" y="134.4">1</text>
<text x="86.2" y="137.5">GND</text>
<text x="86.2" y="135">VIN</text>
<text x="88.6" y="136.2">VOUT</text>
<text x="92.9" y="135.7">5</text>
<text x="84.3" y="139.5">3</text>
<text x="86.2" y="140">EN</text>
<text x="90" y="138.8">NC</text>
<text x="92.9" y="138.2">4</text>
<text x="196" y="143.3">P$2</text>
<text x="199.2" y="143.8">P$2</text>
<text x="207.7" y="143.8">P$1</text>
<text x="210.9" y="143.3">P$1</text>
</g>
<g font-size="1" fill="#808080">
<text x="191.4" y="82.4" transform="rotate(-90 191.4 82.4)">0.1uF</text>
<text x="193.9" y="82.4" transform="rotate(-90 193.9 82.4)">0.1uF</text>
<text x="190.1" y="85.6" transform="rotate(-90 190.1 85.6)">C8</text>
<text x="192.6" y="85.6" transform="rotate(-90 192.6 85.6)">C9</text>
</g>
</svg>
